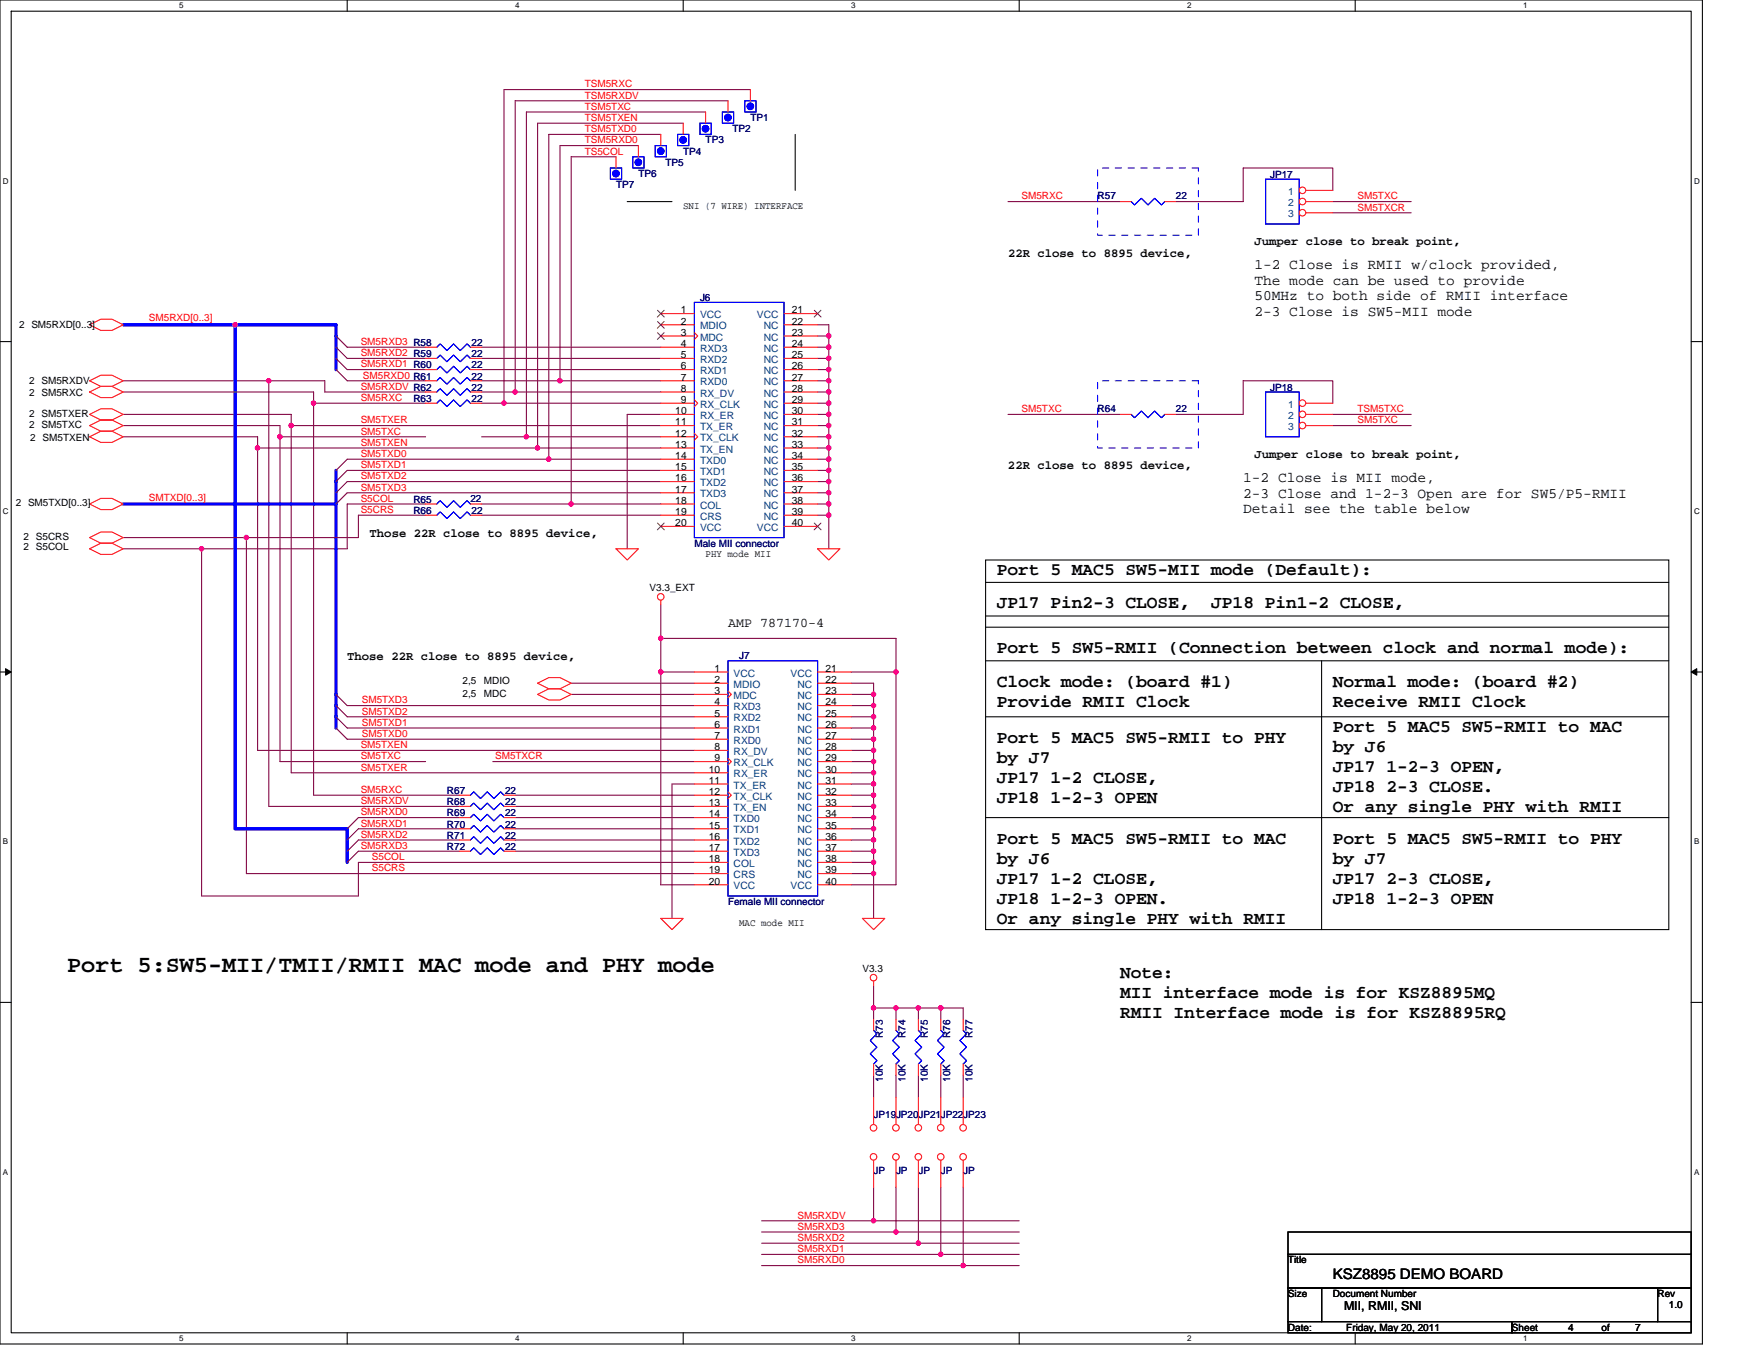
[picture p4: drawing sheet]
<svg xmlns="http://www.w3.org/2000/svg" width="279mm" height="216mm" viewBox="0 0 279 216" stroke-linecap="round" stroke-linejoin="round" font-family="sans-serif">
<path d="M0 0h270.3v213.4h-270.3zM1.8 1.8h266.7v209.8h-266.7z" fill="none" stroke="#000" stroke-width=".17"/>
<g fill="#fff">
<path d="M28.4 .2h.7v1.4h-.7z"/>
<path d="M28.4 211.8h.7v1.4h-.7z"/>
</g>
<path d="M55.1 0v1.8M55.1 211.6v1.8" fill="none" stroke="#000" stroke-width=".17"/>
<g fill="#fff">
<path d="M81.8 .2h.7v1.4h-.7z"/>
<path d="M81.8 211.8h.7v1.4h-.7z"/>
</g>
<path d="M108.5 0v1.8M108.5 211.6v1.8" fill="none" stroke="#000" stroke-width=".17"/>
<g fill="#fff">
<path d="M135.1 .2h.7v1.4h-.7z"/>
<path d="M135.1 211.8h.7v1.4h-.7z"/>
</g>
<path d="M161.8 0v1.8M161.8 211.6v1.8" fill="none" stroke="#000" stroke-width=".17"/>
<g fill="#fff">
<path d="M188.5 .2h.7v1.4h-.7z"/>
<path d="M188.5 211.8h.7v1.4h-.7z"/>
</g>
<path d="M215.1 0v1.8M215.1 211.6v1.8" fill="none" stroke="#000" stroke-width=".17"/>
<g fill="#fff">
<path d="M241.8 .2h.7v1.4h-.7z"/>
<path d="M241.8 211.8h.7v1.4h-.7z"/>
<path d="M.4 28h1v1.4h-1z"/>
<path d="M268.9 28h.9v1.4h-.9z"/>
<path d="M.4 80.5h1v1.4h-1z"/>
<path d="M268.9 80.5h.9v1.4h-.9z"/>
</g>
<path d="M0 54.2h1.8M268.5 54.2h1.8" fill="none" stroke="#000" stroke-width=".17"/>
<g fill="#fff">
<path d="M.4 132.9h.9v1.4h-.9z"/>
<path d="M268.9 132.9h.9v1.4h-.9z"/>
</g>
<path d="M0 106.7h1.8M268.5 106.7h1.8" fill="none" stroke="#000" stroke-width=".17"/>
<path d="M.9 106.2l.9 .5-.9 .5zM268.5 106.7l.9-.5v1z" fill="#000" stroke="#000" stroke-width=".16"/>
<g fill="#fff">
<path d="M.4 185.4h.9v1.4h-.9z"/>
<path d="M268.9 185.4h.9v1.4h-.9z"/>
</g>
<g fill="none" stroke="#000" stroke-width=".17">
<path d="M99.6 32h7.1M126.2 21.3v8.9M156.5 97.8h108.4M156.5 92.5h108.4M156.5 99.6h108.4M156.5 88.9h108.4v58.7h-108.4zM156.5 113.8h108.4M156.5 104.9h108.4M209.8 104.9v42.7M156.5 129.8h108.4M0 159.1h1.8M268.5 159.1h1.8"/>
<path d="M204.5 195.6h64v3.5h-64zM204.5 199.1h64v5.4h-64zM204.5 204.5h5.3v5.3h-5.3zM204.5 209.8h35.5v1.8h-35.5zM209.8 204.5h53.3v5.3h-53.3zM240 209.8h28.5v1.8h-28.5zM263.1 204.5h5.4v5.3h-5.4z"/>
</g>
<g fill="none" stroke="#800040" stroke-width=".17">
<path d="M108.5 19.6h-23.2v51.5M112 17.8h-28.4v51.5M115.6 16h-33.8v46.2M119.1 14.2h-39.1v49.8M97.8 24.9h-7.1v55.1M101.3 23.1h-12.4v37.4M104.9 21.3h-17.8v51.6M160 32h17.8M211.6 33.8h12.4M211.6 32h12.4M211.6 30.2v-3.5h-14.2v5.3h-10.7M53.3 58.7l1.8 1.8h12.5"/>
<path d="M53.3 53.3l1.8 1.8h12.5M53.3 56.9l1.8 1.8h12.5M53.3 55.1l1.8 1.8h12.5M76.5 55.1h28.4M76.5 58.7h28.4M76.5 56.9h28.4M129.8 53.3h1.8M129.8 51.6h1.8v1.7M129.8 55.1h1.8M129.8 58.7h1.8M129.8 56.9h1.8M131.6 55.1v1.8"/>
<path d="M131.6 56.9v1.8M131.6 58.7v1.8M131.6 53.3v1.8M19.6 69.3h21.3v1.8M19.6 65.8h26.6v1.8M19.6 62.2h30.2v1.8M19.6 67.6h24.8v1.7M19.6 60.5h23.1M40.9 71.1v48h69.3M40.9 71.1h44.4M42.7 60.5v67.5h30.2M42.7 60.5h8.9v1.7h16"/>
<path d="M44.4 69.3l.1 51.6h23.1M44.5 69.3h23.1M46.2 67.6h58.7M46.2 67.6v55.1h64M49.8 64v62.2h23.1M49.8 64h17.8M76.5 69.3h7.1M76.5 62.2h5.3M76.5 64h3.5M76.5 60.5h12.4M80 64h24.9M81.8 62.2h23.1"/>
<path d="M83.6 69.3h21.3M85.3 71.1h19.6M87.1 72.9h17.8M87.1 72.9h-32l-1.8 1.8M88.9 60.5h16M104.9 78.2h-49.8l-1.8 1.8M104.9 76.5h-49.8l-1.8 1.7M104.9 74.7h-49.8l-1.8 1.8M104.9 65.8h-5.3v21.3M129.8 60.5h1.8M129.8 62.2h1.8M129.8 78.2h1.8"/>
<path d="M129.8 69.3h1.8M129.8 72.9h1.8M129.8 74.7h1.8M129.8 71.1h1.8M129.8 65.8h1.8M129.8 76.5h1.8M129.8 64h1.8M129.8 67.6h1.8M131.6 76.5v1.7M131.6 78.2v1.8M131.6 72.9v1.8M131.6 62.2v1.8"/>
<path d="M131.6 74.7v1.8M131.6 71.1v1.8M131.6 60.5v1.7M131.6 65.8v1.8M131.6 67.6v1.7M131.6 64v1.8M131.6 69.3v1.8M160 65.8h17.8M211.6 67.6h12.4M211.6 65.8h12.4M211.6 64v-3.5h-14.2v5.3h-10.7M19.6 85.3h19.5"/>
<path d="M19.6 87.1h12.4M32 87.1v55.1h24.9v-5.3h53.3M39.1 85.3v53.4h71.1M67.6 80h-12.5v7.1h-23.1M67.6 81.8h-10.7v3.5h-17.8M76.5 81.8h28.4M76.5 80h14.2M90.7 80h14.2M104.9 96v5.3M129.8 81.8h1.8M129.8 80h1.8M131.6 81.8v5.3"/>
<path d="M131.6 80v1.8M53.3 113.8l1.8 1.8h55.1M53.3 110.2l1.8 1.8h55.1M53.3 112l1.8 1.8h55.1M53.3 115.6l1.8 1.7h55.1M90.7 108.5h19.5M90.7 110.2h19.5M104.9 106.7h5.3M104.9 101.3h37.3v5.4M104.9 101.3v5.4M104.9 106.7v33.8h5.3M135.1 106.7h7.1"/>
<path d="M135.1 108.5h3.6v1.7M135.1 119.1h3.6M135.1 110.2h3.6M135.1 112h3.6M135.1 115.6h3.6M135.1 113.8h3.6M135.1 117.3h3.6M138.7 113.8v1.8M138.7 117.3v1.8M138.7 112v1.8M138.7 110.2v1.8M138.7 115.6v1.7"/>
<path d="M138.7 119.1v1.8M142.2 106.7v33.8h-7.1M72.9 129.8h-16l-1.8 1.8M72.9 131.6h-16l-1.8 1.7M72.9 133.3h-16l-1.8 1.8M72.9 135.1h-16l-1.8 1.8M78.2 120.9h32M81.8 128h28.4M81.8 129.8h28.4M81.8 131.6h28.4M81.8 133.3h28.4M81.8 135.1h28.4"/>
<path d="M81.8 126.2h28.4M110.2 124.5h-3.5v21.3M135.1 120.9h3.6M135.1 136.9h3.6M135.1 138.7h3.6M135.1 128h3.6M135.1 129.8h3.6M135.1 122.7h3.6M135.1 126.2h3.6M135.1 135.1h3.6M135.1 131.6h3.6M135.1 124.5h3.6"/>
<path d="M135.1 133.3h3.6M138.7 136.9v1.8M138.7 122.7v1.8M138.7 124.5v1.7M138.7 135.1v1.8M138.7 128v1.8M138.7 131.6v1.7M138.7 129.8v1.8M138.7 133.4v1.7M138.7 126.2v1.8M138.7 138.7v7.1M138.7 120.9v1.8"/>
<path d="M138.7 156.5v3.5M138.7 160h3.5M138.7 160v1.8M138.7 170.7v3.5M142.2 170.7v3.5M142.2 160h3.6M142.2 160v1.8M145.8 170.7v3.5M145.8 160h3.6M145.8 160v1.8M149.4 170.7v3.5M149.4 160h3.5v1.8"/>
<path d="M149.4 160v1.8M152.9 170.7v3.5M120.9 199.1h28.5M120.9 193.8h17.8M120.9 197.4h24.9M120.9 195.6h21.3M138.7 188.5v5.3M138.7 193.8h23.1M142.2 188.5v7.1M142.2 195.6h19.6M145.8 188.5v8.9M145.8 197.4h16"/>
<path d="M149.4 188.5v10.6M149.4 199.1h12.4M152.9 188.5v12.4M120.9 200.9h32M152.9 200.9h8.9"/>
</g>
<g fill="#f0f" stroke="#f0f" stroke-width=".17">
<circle cx="138.7" cy="113.8" r=".35"/>
<circle cx="138.7" cy="115.6" r=".35"/>
<circle cx="138.7" cy="193.8" r=".35"/>
<circle cx="149.3" cy="199.1" r=".35"/>
<circle cx="152.9" cy="200.9" r=".35"/>
<circle cx="145.8" cy="197.3" r=".35"/>
<circle cx="142.2" cy="195.6" r=".35"/>
<circle cx="138.7" cy="160" r=".35"/>
<circle cx="145.8" cy="160" r=".35"/>
<circle cx="142.2" cy="160" r=".35"/>
<circle cx="149.3" cy="160" r=".35"/>
<circle cx="81.8" cy="62.2" r=".35"/>
<circle cx="32" cy="87.1" r=".35"/>
<circle cx="131.6" cy="69.3" r=".35"/>
<circle cx="131.6" cy="76.4" r=".35"/>
<circle cx="131.6" cy="78.2" r=".35"/>
<circle cx="42.7" cy="60.4" r=".35"/>
<circle cx="44.4" cy="69.3" r=".35"/>
<circle cx="40.9" cy="71.1" r=".35"/>
<circle cx="85.3" cy="71.1" r=".35"/>
<circle cx="49.8" cy="64" r=".35"/>
<circle cx="37.3" cy="51.5" r=".35"/>
<circle cx="39.1" cy="85.3" r=".35"/>
<circle cx="46.2" cy="67.6" r=".35"/>
<circle cx="138.7" cy="120.9" r=".35"/>
<circle cx="131.6" cy="62.2" r=".35"/>
<circle cx="138.7" cy="119.1" r=".35"/>
<circle cx="104.9" cy="106.7" r=".35"/>
<circle cx="131.6" cy="55.1" r=".35"/>
<circle cx="131.6" cy="56.9" r=".35"/>
<circle cx="138.7" cy="136.9" r=".35"/>
<circle cx="138.7" cy="138.7" r=".35"/>
<circle cx="138.7" cy="128" r=".35"/>
<circle cx="142.2" cy="106.7" r=".35"/>
<circle cx="131.6" cy="80" r=".35"/>
<circle cx="138.7" cy="110.2" r=".35"/>
<circle cx="131.6" cy="72.9" r=".35"/>
<circle cx="131.6" cy="60.4" r=".35"/>
<circle cx="131.6" cy="65.8" r=".35"/>
<circle cx="131.6" cy="58.7" r=".35"/>
<circle cx="138.7" cy="133.3" r=".35"/>
<circle cx="131.6" cy="81.8" r=".35"/>
<circle cx="131.6" cy="53.3" r=".35"/>
<circle cx="138.7" cy="112" r=".35"/>
<circle cx="131.6" cy="74.7" r=".35"/>
<circle cx="138.7" cy="129.8" r=".35"/>
<circle cx="138.7" cy="122.7" r=".35"/>
<circle cx="104.9" cy="101.3" r=".35"/>
<circle cx="138.7" cy="126.2" r=".35"/>
<circle cx="131.6" cy="71.1" r=".35"/>
<circle cx="138.7" cy="135.1" r=".35"/>
<circle cx="138.7" cy="117.3" r=".35"/>
<circle cx="138.7" cy="131.6" r=".35"/>
<circle cx="138.7" cy="124.4" r=".35"/>
<circle cx="131.6" cy="67.6" r=".35"/>
<circle cx="131.6" cy="64" r=".35"/>
<circle cx="80" cy="64" r=".35"/>
<circle cx="90.7" cy="80" r=".35"/>
<circle cx="88.9" cy="60.4" r=".35"/>
<circle cx="83.6" cy="69.3" r=".35"/>
<circle cx="87.1" cy="72.9" r=".35"/>
</g>
<path d="M19.6 51.6h17.7M37.3 51.6h16v7.1M37.3 51.6v80h17.8v5.3M53.3 74.7v5.3M19.6 80h33.7M53.3 80v35.6" fill="none" stroke="#00f" stroke-width=".53"/>
<g fill="none" stroke="#f00" stroke-width=".17">
<path d="M14.2 51.6l1.8-.9h1.8l1.8 .9-1.8 .9h-1.8zM14.2 62.2l1.8-.9h1.8l1.8 .9-1.8 .9h-1.8zM14.2 60.5l1.8-.9h1.8l1.8 .9-1.8 .8h-1.8zM14.2 69.3l1.8-.8h1.8l1.8 .8-1.8 .9h-1.8zM14.2 65.8l1.8-.9h1.8l1.8 .9-1.8 .9h-1.8zM14.2 67.6l1.8-.9h1.8l1.8 .9-1.8 .9h-1.8zM14.2 85.3l1.8-.8h1.8l1.8 .8-1.8 .9h-1.8zM14.2 80l1.8-.9h1.8l1.8 .9-1.8 .9h-1.8zM14.2 87.1l1.8-.9h1.8l1.8 .9-1.8 .9h-1.8zM67.6 80h1.7M74.7 80h1.8M97.8 87.1h3.5l-1.7 1.8z"/>
<path d="M104.9 95.3v.7M129.8 87.1h3.6l-1.8 1.8zM85.3 110.2l1.8-.9h1.8l1.8 .9-1.8 .9h-1.8zM85.3 108.5l1.8-.9h1.8l1.8 .9-1.8 .8h-1.8zM104.9 145.8h3.6l-1.8 1.8zM136.9 145.8h3.6l-1.8 1.8zM138.7 155.7v.8"/>
<circle cx="104.9" cy="94.8" r=".52"/>
<circle cx="138.7" cy="155.2" r=".52"/>
</g>
<path d="M174.2 26.7h16v10.6h-16zM174.2 60.5h16v10.6h-16z" fill="none" stroke="#00f" stroke-width=".16" stroke-dasharray="1 1 1 1 1 1 1 1"/>
<path d="M200.9 62.2h5.3v7.1h-5.3zM69.3 80l.6-.5 1.1 1 1-1 1.1 1 1-1 .6 .5" fill="none" stroke="#00f" stroke-width=".17"/>
<circle cx="206.8" cy="64" r=".52" fill="#fff" stroke="#f00" stroke-width=".17"/>
<path d="M207.3 64h4.3" fill="none" stroke="#f00" stroke-width=".17"/>
<circle cx="206.8" cy="65.8" r=".52" fill="#fff" stroke="#f00" stroke-width=".17"/>
<path d="M207.3 65.8h4.3" fill="none" stroke="#f00" stroke-width=".17"/>
<circle cx="206.8" cy="67.6" r=".52" fill="#fff" stroke="#f00" stroke-width=".17"/>
<g fill="none" stroke="#f00" stroke-width=".17">
<path d="M108.5 19.6v1.7M104.9 49.8h5.3M104.9 51.6h5.3M104.9 53.3h5.3M104.9 55.1h5.3M104.9 56.9h5.3M104.9 58.7h5.3M110.2 52.8l.6 .5-.6 .6M124.5 49.8h5.3M124.5 51.6h5.3M124.5 53.3h5.3M124.5 55.1h5.3"/>
<path d="M124.5 56.9h5.3M124.5 58.7h5.3M104.9 67.6h5.3M104.9 60.5h5.3M104.9 62.2h5.3M104.9 64h5.3M104.9 65.8h5.3M104.9 69.3h5.3M104.9 71.1h5.3M104.9 72.9h5.3M104.9 74.7h5.3M104.9 76.5h5.3"/>
<path d="M104.9 78.2h5.3M110.2 63.5l.6 .5-.6 .5M110.2 68.8l.6 .5-.6 .6M124.5 67.6h5.3M124.5 60.5h5.3M124.5 62.2h5.3M124.5 64h5.3M124.5 65.8h5.3M124.5 69.3h5.3M124.5 71.1h5.3M124.5 72.9h5.3M124.5 74.7h5.3"/>
<path d="M124.5 76.5h5.3M124.5 78.2h5.3M207.3 67.6h4.3M104.9 80h5.3M104.9 81.8h5.3M104.9 83.6h5.3M124.5 80h5.3M124.5 81.8h5.3M124.5 83.6h5.3M72.9 129.8h1.8M80 129.8h1.8"/>
</g>
<path d="M107.6 21.3h1.7v1.8h-1.7zM110.2 48h14.3v37.3h-14.3zM74.7 129.8l.5-.5 1.1 1 1-1 1.1 1 1.1-1 .5 .5" fill="none" stroke="#00f" stroke-width=".17"/>
<path d="M104.4 49.3l1.1 1M104.4 51l1.1 1.1M104.4 52.8l1.1 1.1M105.4 49.3l-1 1M105.4 51l-1 1.1M105.4 52.8l-1 1.1M129.3 49.3l1 1M130.3 49.3l-1.1 1M104.4 83l1.1 1.1M105.4 83l-1 1.1M129.3 83l1 1.1M130.3 83l-1.1 1.1" fill="none" stroke="#804000" stroke-width=".16"/>
<circle cx="108.4" cy="22.2" r=".52" fill="#00f" stroke="#00f" stroke-width=".17"/>
<circle cx="138.7" cy="179" r=".52" fill="#fff" stroke="#f00" stroke-width=".17"/>
<path d="M138.7 174.2v4.3" fill="none" stroke="#f00" stroke-width=".17"/>
<circle cx="138.7" cy="183.7" r=".52" fill="#fff" stroke="#f00" stroke-width=".17"/>
<path d="M101.3 23.1v1.8M104.9 21.3v1.8M67.6 58.7h1.7M74.7 58.7h1.8M67.6 81.8h1.7M74.7 81.8h1.8M72.9 133.3h1.8M80 133.3h1.8M138.7 161.8v1.8M138.7 168.9v1.8M138.7 184.2v4.3" fill="none" stroke="#f00" stroke-width=".17"/>
<path d="M100.5 24.9h1.7v1.8h-1.7zM104 23.1h1.8v1.8h-1.8zM69.3 58.7l.6-.6 1.1 1.1 1-1.1 1.1 1.1 1-1.1 .6 .6M69.3 81.8l.6-.5 1.1 1 1-1 1.1 1 1-1 .6 .5M74.7 133.3l.5-.5 1.1 1.1 1-1.1 1.1 1.1 1.1-1.1 .5 .5M138.7 163.6l.5 .5-1 1.1 1 1-1 1.1 1 1.1-.5 .5" fill="none" stroke="#00f" stroke-width=".17"/>
<g fill="#00f" stroke="#00f" stroke-width=".17">
<circle cx="104.9" cy="24" r=".52"/>
<circle cx="101.3" cy="25.8" r=".52"/>
</g>
<circle cx="142.2" cy="179" r=".52" fill="#fff" stroke="#f00" stroke-width=".17"/>
<path d="M142.2 174.2v4.3" fill="none" stroke="#f00" stroke-width=".17"/>
<circle cx="142.2" cy="183.7" r=".52" fill="#fff" stroke="#f00" stroke-width=".17"/>
<g fill="none" stroke="#f00" stroke-width=".17">
<path d="M119.1 14.2v1.8M67.6 56.9h1.7M74.7 56.9h1.8M67.6 60.5h1.7M74.7 60.5h1.8M110.2 106.7h5.4M110.2 108.5h5.4M110.2 110.2h5.4M110.2 112h5.4M110.2 113.8h5.4M110.2 115.6h5.4M110.2 117.3h5.4"/>
<path d="M110.2 119.1h5.4M115.6 109.7l.5 .5-.5 .6M129.8 106.7h5.3M129.8 108.5h5.3M129.8 110.2h5.3M129.8 112h5.3M129.8 113.8h5.3M129.8 115.6h5.3M129.8 117.3h5.3M129.8 119.1h5.3M72.9 131.6h1.8M80 131.6h1.8"/>
<path d="M110.2 131.6h5.4M110.2 120.9h5.4M110.2 122.7h5.4M110.2 124.5h5.4M110.2 126.2h5.4M110.2 128h5.4M110.2 129.8h5.4M110.2 133.3h5.4M110.2 135.1h5.4M110.2 136.9h5.4M110.2 138.7h5.4M115.6 120.4l.5 .5-.5 .5"/>
<path d="M115.6 125.7l.5 .5-.5 .6M129.8 131.6h5.3M129.8 120.9h5.3M129.8 122.7h5.3M129.8 124.5h5.3M129.8 126.2h5.3M129.8 128h5.3M129.8 129.8h5.3M129.8 133.3h5.3M129.8 135.1h5.3M129.8 136.9h5.3M129.8 138.7h5.3"/>
<path d="M110.2 140.5h5.4M129.8 140.5h5.3M142.2 161.8v1.8M142.2 168.9v1.8M142.2 184.2v4.3"/>
</g>
<path d="M118.2 16h1.8v1.8h-1.8zM69.3 56.9l.6-.5 1.1 1 1-1 1.1 1 1-1 .6 .5M69.3 60.5l.6-.6 1.1 1.1 1-1.1 1.1 1.1 1-1.1 .6 .6M115.6 104.9h14.2v37.3h-14.2zM74.7 131.6l.5-.6 1.1 1.1 1-1.1 1.1 1.1 1.1-1.1 .5 .6M142.2 163.6l.6 .5-1.1 1.1 1.1 1-1.1 1.1 1.1 1.1-.6 .5" fill="none" stroke="#00f" stroke-width=".17"/>
<circle cx="119.1" cy="16.9" r=".52" fill="#00f" stroke="#00f" stroke-width=".17"/>
<circle cx="145.8" cy="179" r=".52" fill="#fff" stroke="#f00" stroke-width=".17"/>
<path d="M145.8 174.2v4.3" fill="none" stroke="#f00" stroke-width=".17"/>
<circle cx="145.8" cy="183.7" r=".52" fill="#fff" stroke="#f00" stroke-width=".17"/>
<path d="M145.8 184.2v4.3" fill="none" stroke="#f00" stroke-width=".17"/>
<path d="M200.9 28.4h5.3v7.2h-5.3z" fill="none" stroke="#00f" stroke-width=".17"/>
<circle cx="206.8" cy="30.2" r=".52" fill="#fff" stroke="#f00" stroke-width=".17"/>
<path d="M207.3 30.2h4.3" fill="none" stroke="#f00" stroke-width=".17"/>
<circle cx="206.8" cy="32" r=".52" fill="#fff" stroke="#f00" stroke-width=".17"/>
<path d="M207.3 32h4.3" fill="none" stroke="#f00" stroke-width=".17"/>
<circle cx="206.8" cy="33.8" r=".52" fill="#fff" stroke="#f00" stroke-width=".17"/>
<path d="M207.3 33.8h4.3M67.6 62.2h1.7M67.6 64h1.7M74.7 62.2h1.8M74.7 64h1.8M72.9 135.1h1.8M80 135.1h1.8M145.8 161.8v1.8M145.8 168.9v1.8" fill="none" stroke="#f00" stroke-width=".17"/>
<path d="M69.3 62.2l.6-.5 1.1 1.1 1-1.1 1.1 1.1 1-1.1 .6 .5M69.3 64l.6-.5 1.1 1 1-1 1.1 1 1-1 .6 .5M74.7 135.1l.5-.5 1.1 1.1 1-1.1 1.1 1.1 1.1-1.1 .5 .5M145.8 163.6l.5 .5-1 1.1 1 1-1 1.1 1 1.1-.5 .5" fill="none" stroke="#00f" stroke-width=".17"/>
<circle cx="149.3" cy="179" r=".52" fill="#fff" stroke="#f00" stroke-width=".17"/>
<path d="M149.4 174.2v4.3" fill="none" stroke="#f00" stroke-width=".17"/>
<circle cx="149.3" cy="183.7" r=".52" fill="#fff" stroke="#f00" stroke-width=".17"/>
<path d="M112 17.8v1.8M97.8 24.9v1.8M67.6 55.1h1.7M74.7 55.1h1.8M177.8 65.8h1.8M184.9 65.8h1.8M149.4 161.8v1.8M149.4 168.9v1.8M149.4 184.2v4.3" fill="none" stroke="#f00" stroke-width=".17"/>
<path d="M111.1 19.6h1.8v1.7h-1.8zM96.9 26.7h1.8v1.7h-1.8zM69.3 55.1l.6-.5 1.1 1 1-1 1.1 1 1-1 .6 .5M179.6 65.8l.5 .5 1.1-1 1 1 1.1-1 1.1 1 .5-.5M149.4 163.6l.5 .5-1.1 1.1 1.1 1-1.1 1.1 1.1 1.1-.5 .5" fill="none" stroke="#00f" stroke-width=".17"/>
<g fill="#00f" stroke="#00f" stroke-width=".17">
<circle cx="112" cy="20.4" r=".52"/>
<circle cx="97.8" cy="27.5" r=".52"/>
</g>
<circle cx="152.9" cy="179" r=".52" fill="#fff" stroke="#f00" stroke-width=".17"/>
<path d="M152.9 174.2v4.3" fill="none" stroke="#f00" stroke-width=".17"/>
<circle cx="152.9" cy="183.7" r=".52" fill="#fff" stroke="#f00" stroke-width=".17"/>
<path d="M115.6 16v1.8M177.8 32h1.8M184.9 32h1.8M72.9 126.2h1.8M72.9 128h1.8M80 126.2h1.8M80 128h1.8M152.9 161.8v1.8M152.9 168.9v1.8M152.9 184.2v4.3" fill="none" stroke="#f00" stroke-width=".17"/>
<path d="M114.7 17.8h1.8v1.8h-1.8zM179.6 32l.5 .5 1.1-1 1 1 1.1-1 1.1 1 .5-.5M74.7 126.2l.5-.5 1.1 1.1 1-1.1 1.1 1.1 1.1-1.1 .5 .5M74.7 128l.5-.5 1.1 1 1-1 1.1 1 1.1-1 .5 .5M152.9 163.6l.5 .5-1 1.1 1 1-1 1.1 1 1.1-.5 .5" fill="none" stroke="#00f" stroke-width=".17"/>
<circle cx="115.6" cy="18.7" r=".52" fill="#00f" stroke="#00f" stroke-width=".17"/>
<g fill="#f0f" stroke="#f0f" stroke-width=".17">
<circle cx="138.7" cy="113.8" r=".35"/>
<circle cx="138.7" cy="115.6" r=".35"/>
<circle cx="138.7" cy="193.8" r=".35"/>
<circle cx="149.3" cy="199.1" r=".35"/>
<circle cx="152.9" cy="200.9" r=".35"/>
<circle cx="145.8" cy="197.3" r=".35"/>
<circle cx="142.2" cy="195.6" r=".35"/>
<circle cx="138.7" cy="160" r=".35"/>
<circle cx="145.8" cy="160" r=".35"/>
<circle cx="142.2" cy="160" r=".35"/>
<circle cx="149.3" cy="160" r=".35"/>
<circle cx="81.8" cy="62.2" r=".35"/>
<circle cx="32" cy="87.1" r=".35"/>
<circle cx="131.6" cy="69.3" r=".35"/>
<circle cx="131.6" cy="76.4" r=".35"/>
<circle cx="131.6" cy="78.2" r=".35"/>
<circle cx="42.7" cy="60.4" r=".35"/>
<circle cx="44.4" cy="69.3" r=".35"/>
<circle cx="40.9" cy="71.1" r=".35"/>
<circle cx="85.3" cy="71.1" r=".35"/>
<circle cx="49.8" cy="64" r=".35"/>
<circle cx="37.3" cy="51.5" r=".35"/>
<circle cx="39.1" cy="85.3" r=".35"/>
<circle cx="46.2" cy="67.6" r=".35"/>
<circle cx="138.7" cy="120.9" r=".35"/>
<circle cx="131.6" cy="62.2" r=".35"/>
<circle cx="138.7" cy="119.1" r=".35"/>
<circle cx="104.9" cy="106.7" r=".35"/>
<circle cx="131.6" cy="55.1" r=".35"/>
<circle cx="131.6" cy="56.9" r=".35"/>
<circle cx="138.7" cy="136.9" r=".35"/>
<circle cx="138.7" cy="138.7" r=".35"/>
<circle cx="138.7" cy="128" r=".35"/>
<circle cx="142.2" cy="106.7" r=".35"/>
<circle cx="131.6" cy="80" r=".35"/>
<circle cx="138.7" cy="110.2" r=".35"/>
<circle cx="131.6" cy="72.9" r=".35"/>
<circle cx="131.6" cy="60.4" r=".35"/>
<circle cx="131.6" cy="65.8" r=".35"/>
<circle cx="131.6" cy="58.7" r=".35"/>
<circle cx="138.7" cy="133.3" r=".35"/>
<circle cx="131.6" cy="81.8" r=".35"/>
<circle cx="131.6" cy="53.3" r=".35"/>
<circle cx="138.7" cy="112" r=".35"/>
<circle cx="131.6" cy="74.7" r=".35"/>
<circle cx="138.7" cy="129.8" r=".35"/>
<circle cx="138.7" cy="122.7" r=".35"/>
<circle cx="104.9" cy="101.3" r=".35"/>
<circle cx="138.7" cy="126.2" r=".35"/>
<circle cx="131.6" cy="71.1" r=".35"/>
<circle cx="138.7" cy="135.1" r=".35"/>
<circle cx="138.7" cy="117.3" r=".35"/>
<circle cx="138.7" cy="131.6" r=".35"/>
<circle cx="138.7" cy="124.4" r=".35"/>
<circle cx="131.6" cy="67.6" r=".35"/>
<circle cx="131.6" cy="64" r=".35"/>
<circle cx="80" cy="64" r=".35"/>
<circle cx="90.7" cy="80" r=".35"/>
<circle cx="88.9" cy="60.4" r=".35"/>
<circle cx="83.6" cy="69.3" r=".35"/>
<circle cx="87.1" cy="72.9" r=".35"/>
</g>
<text font-size="3.7" x="10.7" y="154.3">Port 5:SW5-MII/TMII/RMII MAC mode and PHY mode</text>
<g font-size="2.8">
<text x="158.2" y="91.2">Port 5 MAC5 SW5-MII mode (Default):</text>
<text x="158.2" y="96.6">JP17 Pin2-3 CLOSE,</text>
<text x="192.3" y="96.6">JP18 Pin1-2 CLOSE,</text>
<text x="158.2" y="103.7">Port 5 SW5-RMII (Connection between clock and normal mode):</text>
<text x="158.2" y="109">Clock mode: (board #1)</text>
<text x="158.2" y="112.2">Provide RMII Clock</text>
<text x="211.6" y="109">Normal mode: (board #2)</text>
<text x="211.6" y="112.2">Receive RMII Clock</text>
<text x="158.2" y="117.9">Port 5 MAC5 SW5-RMII to PHY</text>
<text x="211.6" y="116.1">Port 5 MAC5 SW5-RMII to MAC</text>
<text x="211.6" y="119.3">by J6</text>
<text x="158.2" y="121.1">by J7</text>
<text x="158.2" y="124.3">JP17 1-2 CLOSE,</text>
<text x="211.6" y="122.5">JP17 1-2-3 OPEN,</text>
<text x="211.6" y="125.7">JP18 2-3 CLOSE.</text>
<text x="158.2" y="127.5">JP18 1-2-3 OPEN</text>
<text x="211.6" y="128.9">Or any single PHY with RMII</text>
<text x="158.2" y="133.9">Port 5 MAC5 SW5-RMII to MAC</text>
<text x="158.2" y="137.1">by J6</text>
<text x="211.6" y="133.9">Port 5 MAC5 SW5-RMII to PHY</text>
<text x="211.6" y="137.1">by J7</text>
<text x="158.2" y="140.3">JP17 1-2 CLOSE,</text>
<text x="158.2" y="143.5">JP18 1-2-3 OPEN.</text>
<text x="211.6" y="140.3">JP17 2-3 CLOSE,</text>
<text x="211.6" y="143.5">JP18 1-2-3 OPEN</text>
<text x="158.2" y="146.7">Or any single PHY with RMII</text>
<text x="177.8" y="155.3">Note:</text>
<text x="177.8" y="158.5">MII interface mode is for KSZ8895MQ</text>
<text x="177.8" y="161.7">RMII Interface mode is for KSZ8895RQ</text>
</g>
<g font-size="2.3">
<text x="199.1" y="42.7">1-2 Close is RMII w/clock provided,</text>
<text x="199.1" y="45.2">The mode can be used to provide</text>
<text x="199.1" y="47.7">50MHz to both side of RMII interface</text>
<text x="199.1" y="50.2">2-3 Close is SW5-MII mode</text>
<text x="197.4" y="76.5">1-2 Close is MII mode,</text>
<text x="197.4" y="79">2-3 Close and 1-2-3 Open are for SW5/P5-RMII</text>
<text x="197.4" y="81.5">Detail see the table below</text>
<text x="211.6" y="203">KSZ8895 DEMO BOARD</text>
</g>
<text font-size="2.1" x="115.6" y="99.5">AMP 787170-4</text>
<g font-size="1.9">
<text x="160" y="40.7">22R close to 8895 device,</text>
<text x="199.1" y="39">Jumper close to break point,</text>
<text x="160" y="74.5">22R close to 8895 device,</text>
<text x="199.1" y="72.7">Jumper close to break point,</text>
<text x="58.7" y="85.2">Those 22R close to 8895 device,</text>
<text x="55.1" y="104.8">Those 22R close to 8895 device,</text>
<text x="213.4" y="208">MII, RMII, SNI</text>
</g>
<g font-size="1.6" fill="#f00">
<text x="92.8" y="13.9">TSM5RXC</text>
<text x="92.8" y="15.6">TSM5RXDV</text>
<text x="92.8" y="17.4">TSM5TXC</text>
<text x="92.8" y="19.2">TSM5TXEN</text>
<text x="92.8" y="21">TSM5TXD0</text>
<text x="92.8" y="22.8">TSM5RXD0</text>
<text x="92.8" y="24.5">TS5COL</text>
<text x="162.2" y="31.6">SM5RXC</text>
<text x="215.5" y="33.4">SM5TXCR</text>
<text x="215.5" y="31.6">SM5TXC</text>
<text x="23.6" y="51">SM5RXD[0..3]</text>
<text x="57.3" y="54.8">SM5RXD3 R58</text>
<text x="57.3" y="58.3">SM5RXD1 R60</text>
<text x="57.3" y="56.5">SM5RXD2 R59</text>
<text x="57.3" y="61.9">SM5RXDV R62</text>
<text x="57.3" y="63.6">SM5RXC</text>
<text x="57.6" y="60.1">SM5RXD0 R61</text>
<text x="162.2" y="65.4">SM5TXC</text>
<text x="215.5" y="65.4">TSM5TXC</text>
<text x="57.3" y="70.8">SM5TXEN</text>
<text x="57.3" y="69">SM5TXC</text>
<text x="57.3" y="67.2">SM5TXER</text>
<text x="215.5" y="67.2">SM5TXC</text>
<text x="57.3" y="72.5">SM5TXD0</text>
<text x="57.3" y="77.9">SM5TXD3</text>
<text x="57.3" y="76.1">SM5TXD2</text>
<text x="57.3" y="74.3">SM5TXD1</text>
<text x="23.6" y="79.5">SMTXD[0..3]</text>
<text x="57.3" y="81.4">S5CRS</text>
<text x="57.3" y="79.7">S5COL</text>
<text x="57.4" y="111.7">SM5TXD3</text>
<text x="57.4" y="113.4">SM5TXD2</text>
<text x="57.3" y="118.8">SM5TXEN</text>
<text x="57.4" y="115.2">SM5TXD1</text>
<text x="57.4" y="117">SM5TXD0</text>
<text x="57.3" y="125.9">SM5RXC</text>
<text x="57.3" y="120.5">SM5TXC</text>
<text x="57.3" y="122.3">SM5TXER</text>
<text x="78.6" y="120.5">SM5TXCR</text>
<text x="57.3" y="127.7">SM5RXDV</text>
<text x="57.3" y="129.4">SM5RXD0</text>
<text x="57.3" y="131.2">SM5RXD1</text>
<text x="57.3" y="133">SM5RXD2</text>
<text x="57.3" y="134.8">SM5RXD3</text>
<text x="59" y="136.5">S5COL</text>
<text x="59" y="138.3">S5CRS</text>
<text x="126.6" y="197">SM5RXD2</text>
<text x="126.6" y="193.4">SM5RXDV</text>
<text x="126.6" y="195.2">SM5RXD3</text>
<text x="126.6" y="198.8">SM5RXD1</text>
<text x="126.6" y="200.6">SM5RXD0</text>
</g>
<g font-size="1.6" fill="#000080">
<text x="112" y="22.8">TP3</text>
<text x="116.3" y="21">TP2</text>
<text x="119.1" y="19.2">TP1</text>
<text x="97.8" y="29.9">TP7</text>
<text x="101.3" y="28.1">TP6</text>
<text x="105.6" y="26.3">TP5</text>
<text x="108.5" y="24.5">TP4</text>
<text x="201.6" y="28.3">JP17</text>
<text x="174.2" y="31.6">R57</text>
<text x="186.7" y="31.6">22</text>
<text x="111.1" y="47.8">J6</text>
<text x="74.8" y="58.5">22</text>
<text x="74.8" y="56.7">22</text>
<text x="74.8" y="54.9">22</text>
<text x="65.6" y="63.8">R63</text>
<text x="74.8" y="60.3">22</text>
<text x="74.8" y="62">22</text>
<text x="74.8" y="63.8">22</text>
<text x="174.2" y="65.4">R64</text>
<text x="186.7" y="65.4">22</text>
<text x="201.6" y="62">JP18</text>
<text x="65.6" y="79.8">R65</text>
<text x="65.6" y="81.6">R66</text>
<text x="74.7" y="79.7">22</text>
<text x="74.8" y="81.6">22</text>
<text x="110.2" y="86.8">Male MII connector</text>
<text x="117.3" y="104.5">J7</text>
<text x="71" y="129.6">R69</text>
<text x="71" y="131.4">R70</text>
<text x="71" y="126">R67</text>
<text x="71" y="127.8">R68</text>
<text x="80.2" y="129.6">22</text>
<text x="80.2" y="131.4">22</text>
<text x="80.2" y="126">22</text>
<text x="80.2" y="127.8">22</text>
<text x="71" y="133.2">R71</text>
<text x="71" y="134.9">R72</text>
<text x="80.2" y="133.2">22</text>
<text x="80.2" y="134.9">22</text>
<text x="115.6" y="143.7">Female MII connector</text>
<text x="140.2" y="164.8" transform="rotate(-90 140.2 164.8)">R73</text>
<text x="143.7" y="164.8" transform="rotate(-90 143.7 164.8)">R74</text>
<text x="147.3" y="164.8" transform="rotate(-90 147.3 164.8)">R75</text>
<text x="150.8" y="164.8" transform="rotate(-90 150.8 164.8)">R76</text>
<text x="154.4" y="164.8" transform="rotate(-90 154.4 164.8)">R77</text>
<text x="140.2" y="171.7" transform="rotate(-90 140.2 171.7)">10K</text>
<text x="143.7" y="171.7" transform="rotate(-90 143.7 171.7)">10K</text>
<text x="147.3" y="171.7" transform="rotate(-90 147.3 171.7)">10K</text>
<text x="150.8" y="171.7" transform="rotate(-90 150.8 171.7)">10K</text>
<text x="154.4" y="171.7" transform="rotate(-90 154.4 171.7)">10K</text>
<text x="138.7" y="177.4">JP19</text>
<text x="142.2" y="177.4">JP20</text>
<text x="145.8" y="177.4">JP21</text>
<text x="149.4" y="177.4">JP22</text>
<text x="152.9" y="177.4">JP23</text>
<text x="138.7" y="186.3">JP</text>
<text x="142.2" y="186.3">JP</text>
<text x="145.8" y="186.3">JP</text>
<text x="149.4" y="186.3">JP</text>
<text x="152.9" y="186.3">JP</text>
</g>
<g font-size="1.6">
<text x="108.5" y="33.3">SNI (7 WIRE) INTERFACE</text>
<text x="3" y="52.1">2 SM5RXD[0..3]</text>
<text x="108.1" y="49.8">1</text>
<text x="108.1" y="51.5">2</text>
<text x="108.1" y="53.3">3</text>
<text x="125.7" y="51.5">22</text>
<text x="125.7" y="53.3">23</text>
<text x="125.7" y="49.8">21</text>
<text x="108.1" y="55.1">4</text>
<text x="108.1" y="56.9">5</text>
<text x="108.1" y="58.7">6</text>
<text x="125.7" y="55.1">24</text>
<text x="125.7" y="56.9">25</text>
<text x="125.7" y="58.7">26</text>
<text x="4.6" y="62.9">2 SM5RXC</text>
<text x="4.6" y="61">2 SM5RXDV</text>
<text x="107.2" y="65.8">10</text>
<text x="108.1" y="60.4">7</text>
<text x="108.1" y="62.2">8</text>
<text x="108.1" y="64">9</text>
<text x="125.7" y="60.4">27</text>
<text x="125.7" y="62.2">28</text>
<text x="125.7" y="64">29</text>
<text x="125.7" y="65.8">30</text>
<text x="4.6" y="66.1">2 SM5TXER</text>
<text x="4.6" y="67.9">2 SM5TXC</text>
<text x="4.8" y="70">2 SM5TXEN</text>
<text x="107.2" y="67.5">11</text>
<text x="107.2" y="69.3">12</text>
<text x="107.2" y="71.1">13</text>
<text x="125.7" y="67.5">31</text>
<text x="125.7" y="69.3">32</text>
<text x="125.7" y="71.1">33</text>
<text x="107.2" y="72.9">14</text>
<text x="107.2" y="74.7">15</text>
<text x="107.2" y="76.4">16</text>
<text x="125.7" y="72.9">34</text>
<text x="125.7" y="74.7">35</text>
<text x="125.7" y="76.4">36</text>
<text x="2.5" y="80.4">2 SM5TXD[0..3]</text>
<text x="107.2" y="78.2">17</text>
<text x="107.2" y="80">18</text>
<text x="107.2" y="81.8">19</text>
<text x="107.2" y="83.5">20</text>
<text x="125.7" y="78.2">37</text>
<text x="125.7" y="80">38</text>
<text x="125.7" y="81.8">39</text>
<text x="125.7" y="83.5">40</text>
<text x="3.7" y="85.7">2 S5CRS</text>
<text x="3.7" y="87.3">2 S5COL</text>
<text x="112" y="88.4">PHY mode MII</text>
<text x="103.1" y="93.9">V3.3_EXT</text>
<text x="113.4" y="106.7">1</text>
<text x="131" y="106.7">21</text>
<text x="73.4" y="110.6">2,5</text>
<text x="73.4" y="108.6">2,5</text>
<text x="76.8" y="110.6">MDC</text>
<text x="76.8" y="108.6">MDIO</text>
<text x="113.4" y="108.4">2</text>
<text x="113.4" y="110.2">3</text>
<text x="113.4" y="112">4</text>
<text x="113.4" y="113.8">5</text>
<text x="131" y="108.4">22</text>
<text x="131" y="110.2">23</text>
<text x="131" y="112">24</text>
<text x="131" y="113.8">25</text>
<text x="113.4" y="115.5">6</text>
<text x="113.4" y="117.3">7</text>
<text x="113.4" y="119.1">8</text>
<text x="131" y="115.5">26</text>
<text x="131" y="117.3">27</text>
<text x="131" y="119.1">28</text>
<text x="112.5" y="122.7">10</text>
<text x="112.5" y="124.4">11</text>
<text x="113.4" y="120.9">9</text>
<text x="131" y="120.9">29</text>
<text x="131" y="122.7">30</text>
<text x="131" y="124.4">31</text>
<text x="112.5" y="126.2">12</text>
<text x="112.5" y="128">13</text>
<text x="112.5" y="129.8">14</text>
<text x="112.5" y="131.6">15</text>
<text x="131" y="126.2">32</text>
<text x="131" y="128">33</text>
<text x="131" y="129.8">34</text>
<text x="131" y="131.6">35</text>
<text x="112.5" y="133.3">16</text>
<text x="112.5" y="135.1">17</text>
<text x="112.5" y="136.9">18</text>
<text x="131" y="133.3">36</text>
<text x="131" y="135.1">37</text>
<text x="131" y="136.9">38</text>
<text x="112.5" y="138.7">19</text>
<text x="112.5" y="140.4">20</text>
<text x="131" y="138.7">39</text>
<text x="131" y="140.4">40</text>
<text x="117.3" y="147">MAC mode MII</text>
<text x="136.9" y="154.3">V3.3</text>
<text x="204.5" y="200.6">Title</text>
<text x="204.5" y="205.9">Size</text>
<text x="211.6" y="205.9">Document Number</text>
<text x="263.1" y="205.9">Rev</text>
<text x="264.9" y="207.7">1.0</text>
<text x="204.5" y="211.2">Date:</text>
<text x="213.7" y="211.2">Friday, May 20, 2011</text>
<text x="240" y="211.2">Sheet</text>
<text x="248.9" y="211.2">4</text>
<text x="254.3" y="211.2">of</text>
<text x="259.6" y="211.2">7</text>
</g>
<g font-size="1.6" fill="#004080">
<text x="204.5" y="30.9">1</text>
<text x="204.5" y="32.7">2</text>
<text x="204.5" y="34.5">3</text>
<text x="111.1" y="50.5">VCC</text>
<text x="111.1" y="52.3">MDIO</text>
<text x="120.2" y="50.5">VCC</text>
<text x="121.2" y="52.3">NC</text>
<text x="111.1" y="54.1">MDC</text>
<text x="111.1" y="55.8">RXD3</text>
<text x="111.1" y="57.6">RXD2</text>
<text x="111.1" y="59.4">RXD1</text>
<text x="121.2" y="54.1">NC</text>
<text x="121.2" y="55.8">NC</text>
<text x="121.2" y="57.6">NC</text>
<text x="121.2" y="59.4">NC</text>
<text x="111.1" y="61.2">RXD0</text>
<text x="111.1" y="62.9">RX_DV</text>
<text x="111.1" y="64.7">RX_CLK</text>
<text x="121.2" y="61.2">NC</text>
<text x="121.2" y="62.9">NC</text>
<text x="121.2" y="64.7">NC</text>
<text x="204.5" y="64.7">1</text>
<text x="111.1" y="66.5">RX_ER</text>
<text x="111.1" y="68.3">TX_ER</text>
<text x="111.1" y="70.1">TX_CLK</text>
<text x="111.1" y="71.8">TX_EN</text>
<text x="121.2" y="66.5">NC</text>
<text x="121.2" y="68.3">NC</text>
<text x="121.2" y="70.1">NC</text>
<text x="121.2" y="71.8">NC</text>
<text x="204.5" y="66.5">2</text>
<text x="204.5" y="68.3">3</text>
<text x="111.1" y="73.6">TXD0</text>
<text x="111.1" y="75.4">TXD1</text>
<text x="111.1" y="77.2">TXD2</text>
<text x="121.2" y="73.6">NC</text>
<text x="121.2" y="75.4">NC</text>
<text x="121.2" y="77.2">NC</text>
<text x="111.1" y="79">TXD3</text>
<text x="111.1" y="80.7">COL</text>
<text x="111.1" y="82.5">CRS</text>
<text x="121.2" y="79">NC</text>
<text x="121.2" y="80.7">NC</text>
<text x="121.2" y="82.5">NC</text>
<text x="111.1" y="84.3">VCC</text>
<text x="120.2" y="84.3">VCC</text>
<text x="116.5" y="107.4">VCC</text>
<text x="125.5" y="107.4">VCC</text>
<text x="116.5" y="109.2">MDIO</text>
<text x="116.5" y="111">MDC</text>
<text x="116.5" y="112.7">RXD3</text>
<text x="126.6" y="109.2">NC</text>
<text x="126.6" y="111">NC</text>
<text x="126.6" y="112.7">NC</text>
<text x="116.5" y="114.5">RXD2</text>
<text x="116.5" y="116.3">RXD1</text>
<text x="116.5" y="118.1">RXD0</text>
<text x="116.5" y="119.8">RX_DV</text>
<text x="126.6" y="114.5">NC</text>
<text x="126.6" y="116.3">NC</text>
<text x="126.6" y="118.1">NC</text>
<text x="126.6" y="119.8">NC</text>
<text x="116.5" y="121.6">RX_CLK</text>
<text x="116.5" y="123.4">RX_ER</text>
<text x="116.5" y="125.2">TX_ER</text>
<text x="126.6" y="121.6">NC</text>
<text x="126.6" y="123.4">NC</text>
<text x="126.6" y="125.2">NC</text>
<text x="116.5" y="127">TX_CLK</text>
<text x="116.5" y="128.7">TX_EN</text>
<text x="116.5" y="130.5">TXD0</text>
<text x="126.6" y="127">NC</text>
<text x="126.6" y="128.7">NC</text>
<text x="126.6" y="130.5">NC</text>
<text x="116.5" y="132.3">TXD1</text>
<text x="116.5" y="134.1">TXD2</text>
<text x="116.5" y="135.8">TXD3</text>
<text x="116.5" y="137.6">COL</text>
<text x="126.6" y="132.3">NC</text>
<text x="126.6" y="134.1">NC</text>
<text x="126.6" y="135.8">NC</text>
<text x="126.6" y="137.6">NC</text>
<text x="116.5" y="139.4">CRS</text>
<text x="116.5" y="141.2">VCC</text>
<text x="125.5" y="141.2">VCC</text>
<text x="126.6" y="139.4">NC</text>
</g>
<g font-size="1.3">
<text x="28.4" y="1.3">5</text>
<text x="81.8" y="1.3">4</text>
<text x="135.1" y="1.3">3</text>
<text x="188.5" y="1.3">2</text>
<text x="241.8" y="1.3">1</text>
<text x=".4" y="29.1">D</text>
<text x="268.9" y="29.1">D</text>
<text x=".4" y="81.6">C</text>
<text x="268.9" y="81.6">C</text>
<text x=".4" y="134">B</text>
<text x="268.9" y="134">B</text>
<text x=".4" y="186.5">A</text>
<text x="268.9" y="186.5">A</text>
<text x="28.4" y="212.9">5</text>
<text x="81.8" y="212.9">4</text>
<text x="135.1" y="212.9">3</text>
<text x="188.5" y="212.9">2</text>
<text x="241.8" y="212.9">1</text>
</g>
</svg>
